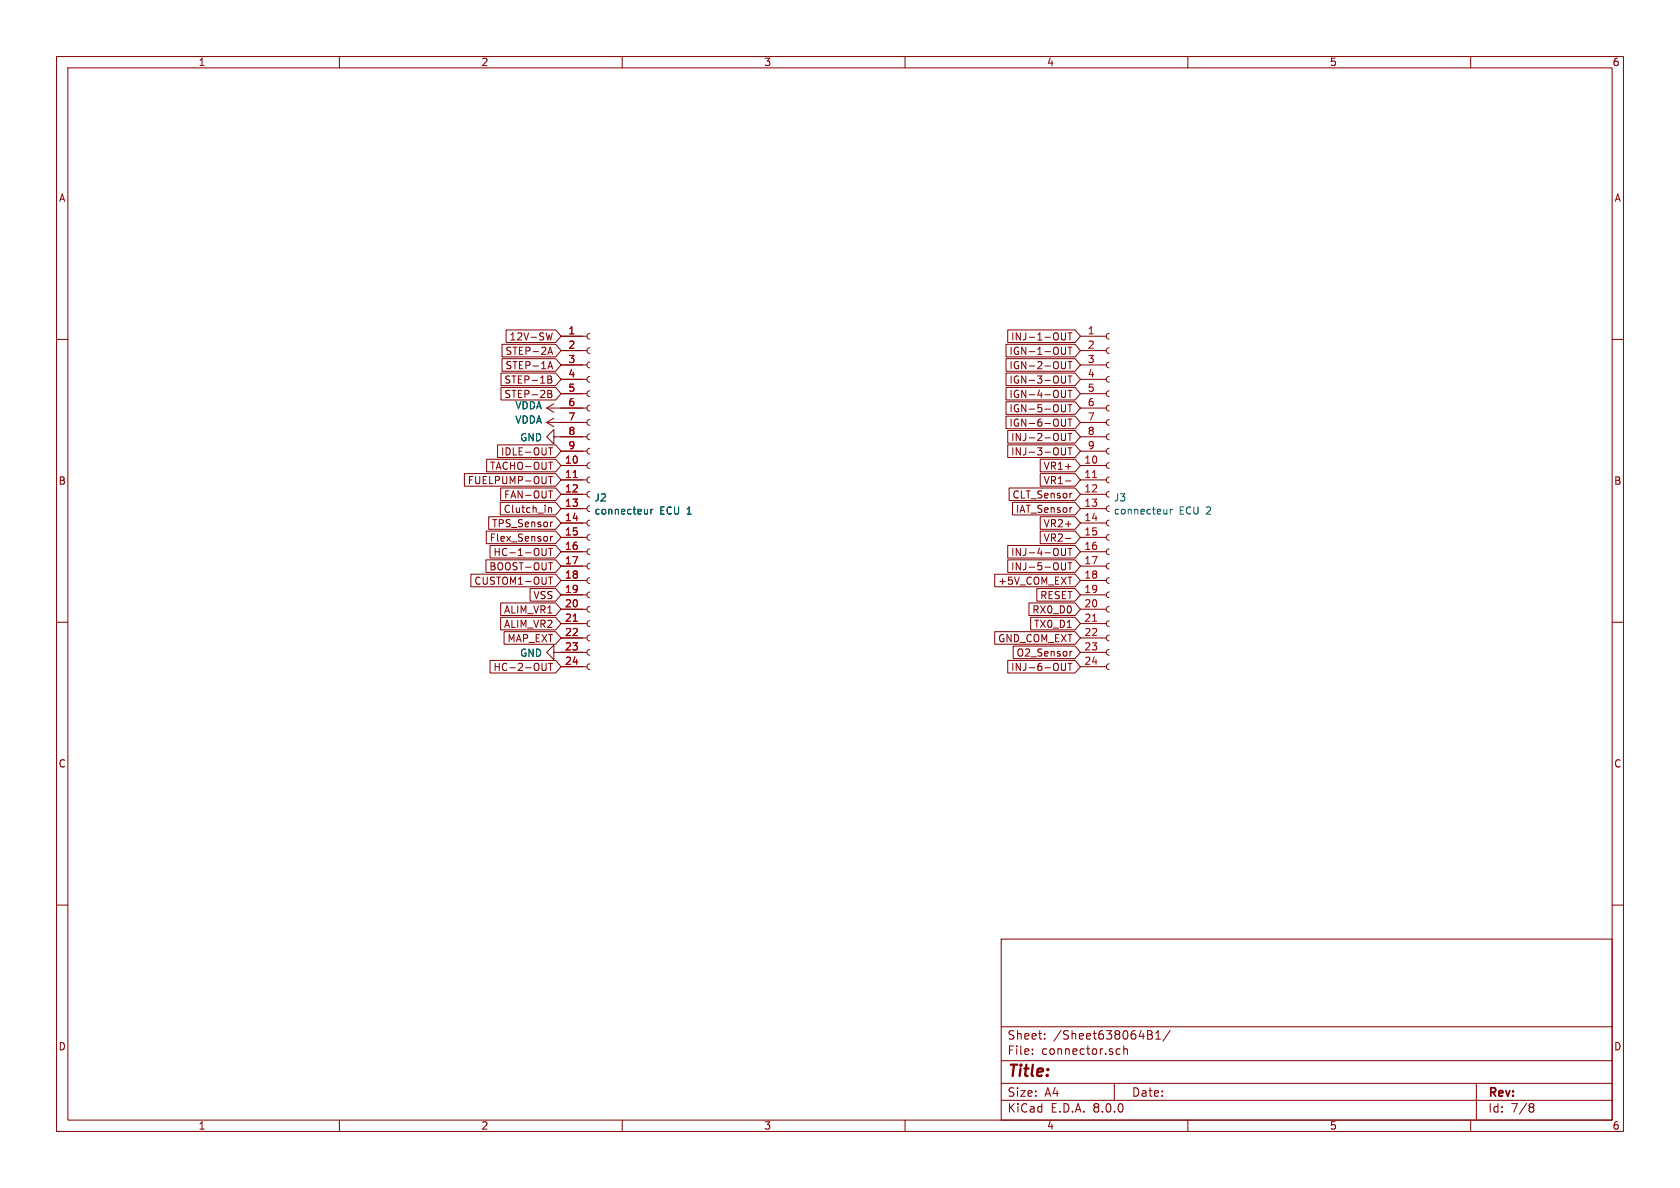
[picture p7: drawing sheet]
<svg xmlns="http://www.w3.org/2000/svg" width="297mm" height="210mm" viewBox="0 0 297 210" stroke-linecap="round" stroke-linejoin="round" font-family="sans-serif">
<g fill="none" stroke="#840000" stroke-width=".18">
<path d="M10 10h277v190h-277zM12 12h273v186h-273zM60 10v2M110 10v2M160 10v2M210 10v2M260 10v2M10 60h2M89.5 58.3h8.7l1 1.1-1 1.1h-8.7zM97.6 58.8l-.3 1.3-.2-.9M99.2 59.4h4.6M104.3 58.9l-.4 .2-.1 .3 .1 .4 .4 .2"/>
<path d="M178.2 58.3h11.9l.9 1.1-.9 1.1h-11.9zM188.4 58.8l-.1 1.2-.2 .1-.3-.1M188.8 58.8h.7M189.2 58.8v1.3M191 59.4h4.6M196.1 58.9l-.4 .2-.1 .3 .1 .4 .4 .2M285 60h2M88 78.6h10.2l1 1.2-1 1.1h-10.2zM88.6 65.9h9.6l1 1.2-1 1.1h-9.6zM88.6 68.5h9.6l1 1.1-1 1.1h-9.6zM88.8 63.4h9.4l1 1.1-1 1.1h-9.4zM88.8 60.9h9.4l1 1.1-1 1.1h-9.4z"/>
<path d="M96.6 74.7h7.2M96.6 72.1h7.2M96.6 74.7l1.3 .7M96.6 72.1l1.3 .8M96.8 69.6h.5M96.8 67.1h.5M96.8 69l.7 .1v.3l-.2 .2M96.8 66.5l.7 .1v.2l-.2 .3M96.8 65.2l.5-1.3 .4 1.3M96.8 62.6l.5-1.2 .4 1.2M97 64.8h.6M97 62.3h.6"/>
<path d="M97 79.2h.7M97.3 69.6l.3 .2-.1 .3-.7 .2M97.3 67.1l.3 .2-.1 .3-.7 .1M97.3 79.2v1.2M97.9 77.2v-1.3l-1.3 1.3 1.3 1.3v-1.3h5.9M97.9 73.9l-1.3 .8M97.9 71.4l-1.3 .7M99.2 79.8h4.6M99.2 69.6h4.6M99.2 67.1h4.6M99.2 64.5h4.6M99.2 62h4.6"/>
<path d="M104.3 79.2l-.4 .2-.1 .4 .1 .3 .4 .2M104.3 76.7l-.4 .2-.1 .3 .1 .4 .4 .1M104.3 74.2l-.4 .1-.1 .4 .1 .3 .4 .2M104.3 71.6l-.4 .2-.1 .3 .1 .4 .4 .2M104.3 69.1l-.4 .1-.1 .4 .1 .4 .4 .1M104.3 66.5l-.4 .2-.1 .4 .1 .3 .4 .2M104.3 64l-.4 .2-.1 .3 .1 .4 .4 .1M104.3 61.5l-.4 .1-.1 .4 .1 .3 .4 .2M177.9 73.6h12.2l.9 1.1-.9 1.1h-12.2zM177.9 63.4h12.2l.9 1.1-.9 1.1h-12.2zM177.9 60.9h12.2l.9 1.1-.9 1.1h-12.2zM177.9 68.5h12.2l.9 1.1-.9 1.1h-12.2z"/>
<path d="M177.9 65.9h12.2l.9 1.2-.9 1.1h-12.2zM177.9 71h12.2l.9 1.1-.9 1.1h-12.2zM178.2 76.1h11.9l.9 1.1-.9 1.1h-11.9zM178.2 78.6h11.9l.9 1.2-.9 1.1h-11.9zM188.4 74.1v1l-.3 .2h-.2M188.4 61.4v1l-.3 .2h-.2M188.4 63.9v1l-.3 .3h-.2M188.4 66.5v1l-.3 .2h-.2M188.4 69v1l-.3 .3h-.2M188.4 71.5v1.1l-.3 .2h-.2M188.4 76.6l-.1 1.2-.2 .1-.3-.1M188.4 79.2l-.1 1.1-.2 .1h-.3"/>
<path d="M188.8 74.1h.7M188.8 63.9h.7M188.8 61.4h.7M188.8 69h.7M188.8 66.5h.7M188.8 71.5h.7M188.8 76.6h.7M188.8 79.2h.7M189.2 61.4v1.2M189.2 63.9v1.3M189.2 66.5v1.2M189.2 69v1.3"/>
<path d="M189.2 71.5v1.3M189.2 74.1v1.2M189.2 76.6v1.3M189.2 79.2v1.2M191 79.8h4.6M191 77.2h4.6M191 74.7h4.6M191 72.1h4.6M191 69.6h4.6M191 67.1h4.6M191 64.5h4.6M191 62h4.6"/>
<path d="M196.1 79.2l-.4 .2-.1 .4 .1 .3 .4 .2M196.1 76.7l-.4 .2-.1 .3 .1 .4 .4 .1M196.1 74.2l-.4 .1-.1 .4 .1 .3 .4 .2M196.1 71.6l-.4 .2-.1 .3 .1 .4 .4 .2M196.1 69.1l-.4 .1-.1 .4 .1 .4 .4 .1M196.1 66.5l-.4 .2-.1 .4 .1 .3 .4 .2M196.1 64l-.4 .2-.1 .3 .1 .4 .4 .1M196.1 61.5l-.4 .1-.1 .4 .1 .3 .4 .2M82.1 83.7h16.1l1 1.1-1 1.1h-16.1zM85.9 99h12.3l1 1.1-1 1.1h-12.3zM86 93.9h12.2l1 1.1-1 1.1h-12.2zM86 81.2h12.2l1 1.1-1 1.1h-12.2z"/>
<path d="M86.4 91.3h11.8l1 1.2-1 1.1h-11.8zM86.6 96.4h11.6l1 1.1-1 1.1h-11.6zM88.4 88.8h9.8l1 1.1-1 1.1h-9.8zM88.5 86.3h9.7l1 1.1-1 1.1h-9.7zM96.5 96.9v1.1l-.2 .2h-.2M97 96.9h.7M97 99.5h.7M97 89.9l.2-.2 .3 .1v.8M97 86.8h.7M97 84.2h.7M97 81.7h.7M97 89.7v.9"/>
<path d="M97.3 94.8v.9M97.3 84.2v1.3M97.3 96.9v1.3M97.7 92.3h-.2M97.7 94.8l-.4 .3M99.2 97.5h4.6M99.2 95h4.6M99.2 92.5h4.6M99.2 89.9h4.6M99.2 87.4h4.6M99.2 84.8h4.6M99.2 82.3h4.6"/>
<path d="M104.3 99.6l-.4 .1-.1 .4 .1 .3 .4 .2M104.3 97l-.4 .2-.1 .3 .1 .4 .4 .2M104.3 94.5l-.4 .1-.1 .4 .1 .4 .4 .1M104.3 91.9l-.4 .2-.1 .4 .1 .3 .4 .2M104.3 89.4l-.4 .2-.1 .3 .1 .4 .4 .1M104.3 86.9l-.4 .1-.1 .4 .1 .3 .4 .2M104.3 84.3l-.4 .2-.1 .3 .1 .4 .4 .2M104.3 81.8l-.4 .1-.1 .4 .1 .4 .4 .1M178.2 96.4h11.9l.9 1.1-.9 1.1h-11.9zM178.2 99h11.9l.9 1.1-.9 1.1h-11.9zM178.4 86.3h11.7l.9 1.1-.9 1.1h-11.7zM179 88.8h11.1l.9 1.1-.9 1.1h-11.1z"/>
<path d="M183.9 83.7h6.2l.9 1.1-.9 1.1h-6.2zM183.9 91.3h6.2l.9 1.2-.9 1.1h-6.2zM183.9 93.9h6.2l.9 1.1-.9 1.1h-6.2zM183.9 81.2h6.2l.9 1.1-.9 1.1h-6.2zM188.4 85h.9M188.4 96.9l-.1 1.2-.2 .1-.3-.1M188.4 99.5l-.1 1.1-.2 .1h-.3M188.4 95.2h.9M188.8 96.9h.7M188.8 99.5h.7M189.2 96.9v1.3M189.2 99.5v1.2"/>
<path d="M189.4 89.7h.1M189.4 87.2h.1M191 97.5h4.6M191 95h4.6M191 92.5h4.6M191 89.9h4.6M191 87.4h4.6M191 84.8h4.6M191 82.3h4.6M196.1 99.6l-.4 .1-.1 .4 .1 .3 .4 .2M196.1 97l-.4 .2-.1 .3 .1 .4 .4 .2M196.1 94.5l-.4 .1-.1 .4 .1 .4 .4 .1"/>
<path d="M196.1 91.9l-.4 .2-.1 .4 .1 .3 .4 .2M196.1 89.4l-.4 .2-.1 .3 .1 .4 .4 .1M196.1 86.9l-.4 .1-.1 .4 .1 .3 .4 .2M196.1 84.3l-.4 .2-.1 .3 .1 .4 .4 .2M196.1 81.8l-.4 .1-.1 .4 .1 .4 .4 .1M10 110h2M83.2 101.5h15l1 1.1-1 1.1h-15zM86.6 116.7h11.6l1 1.2-1 1.1h-11.6zM88.5 106.6h9.7l1 1.1-1 1.1h-9.7zM88.5 109.1h9.7l1 1.1-1 1.1h-9.7zM89.1 111.7h9.1l1 1.1-1 1.1h-9.1zM93.7 104h4.5l1 1.2-1 1.1h-4.5z"/>
<path d="M96.5 117.3v1l-.2 .2h-.2M97 117.3h.7M97 102h.7M97.3 102v1.3M97.3 117.3v1.2M97.9 115.3v-1.3l-1.3 1.3 1.3 1.3v-1.3h5.9M99.2 117.9h4.6M99.2 112.8h4.6M99.2 110.2h4.6M99.2 107.7h4.6M99.2 105.2h4.6M99.2 102.6h4.6"/>
<path d="M99.2 100.1h4.6M104.3 117.3l-.4 .2-.1 .4 .1 .3 .4 .2M104.3 114.8l-.4 .2-.1 .3 .1 .4 .4 .1M104.3 112.3l-.4 .1-.1 .4 .1 .3 .4 .2M104.3 109.7l-.4 .2-.1 .3 .1 .4 .4 .2M104.3 107.2l-.4 .1-.1 .4 .1 .4 .4 .1M104.3 104.6l-.4 .2-.1 .4 .1 .3 .4 .2M104.3 102.1l-.4 .2-.1 .3 .1 .4 .4 .1M175.9 101.5h14.2l.9 1.1-.9 1.1h-14.2zM175.9 111.7h14.2l.9 1.1-.9 1.1h-14.2zM178.2 116.7h11.9l.9 1.2-.9 1.1h-11.9zM179.1 114.2h11l.9 1.1-.9 1.1h-11z"/>
<path d="M181.9 106.6h8.2l.9 1.1-.9 1.1h-8.2zM182.2 109.1h7.9l.9 1.1-.9 1.1h-7.9zM183.3 104h6.8l.9 1.2-.9 1.1h-6.8zM188.4 117.3l-.1 1.1-.2 .1h-.3M188.8 117.3h.7M189.2 117.3v1.2M189.5 115.1l-.3 .3M191 117.9h4.6M191 115.3h4.6M191 112.8h4.6M191 110.2h4.6M191 107.7h4.6"/>
<path d="M191 105.2h4.6M191 102.6h4.6M191 100.1h4.6M196.1 117.3l-.4 .2-.1 .4 .1 .3 .4 .2M196.1 114.8l-.4 .2-.1 .3 .1 .4 .4 .1M196.1 112.3l-.4 .1-.1 .4 .1 .3 .4 .2M196.1 109.7l-.4 .2-.1 .3 .1 .4 .4 .2M196.1 107.2l-.4 .1-.1 .4 .1 .4 .4 .1M196.1 104.6l-.4 .2-.1 .4 .1 .3 .4 .2M196.1 102.1l-.4 .2-.1 .3 .1 .4 .4 .1M285 110h2M10 160h2"/>
<path d="M285 160h2M177 166h108v32h-108zM60 198v2M110 198v2M160 198v2M177 194.5h108M177 191.5h108M177 187.5h108M177 181.5h108M182.5 186.3v.1M182.5 185.5v.1M184.7 183.6v.1"/>
<path d="M184.7 182.8v.1M197 191.5v3M197.6 185.4l.4 .1M198 186.3l-.4 .1M198.7 185.5l.2-.1 .3 .1 .1 .9M198.7 184.9v1.5M202.9 182.2h.5l.2 .1 .1 .3-.3 .3M202.9 182.9h.5M203.4 182.9a.4 .4 0 0 1 .4 .4 .4 .4 0 0 1-.3 .4h-.6M204.3 183.7h.9M204.3 182.6l.4-.4v1.5M206.9 182.1l-1.3 2"/>
<path d="M210 198v2M260 198v2M261 191.5v6.5M270.6 195.1h.3l.3 .3-.3 .3M270.6 195.7h.3M270.9 195.7l.2 .2 .1 .4-.3 .3h-.3"/>
</g>
<path d="M101.3 84.4h.8M193.2 84.4h.7M101.3 109.8h.8M193.2 109.8h.7" fill="none" stroke="#a90000" stroke-width=".18"/>
<path d="M114.5 90v.9M114.5 90.8l-.2 .1M115.1 90v.9M115.4 90l-.3 .3M206.3 90v.9M206.3 90.8l-.2 .1M206.9 90v.9M207.3 90l-.4 .3" fill="none" stroke="#006464" stroke-width=".18"/>
<text font-size="2.8" fill="#840000" x="178" y="190.9">Title:</text>
<g font-size="2.1" fill="#840000">
<text x="178" y="184">Sheet:</text>
<text x="186.2" y="184">/Sheet638064B1/</text>
<text x="178" y="186.7">File:</text>
<text x="184.1" y="186.7">connector.sch</text>
<text x="178" y="196.9">KiCad</text>
<text x="178" y="194.1">Size:</text>
<text x="184.7" y="194.1">A4</text>
<text x="185.7" y="196.9">E.D.A.</text>
<text x="193.3" y="196.9">8.0.0</text>
<text x="200" y="194.1">Date:</text>
<text x="263" y="194.3">Rev:</text>
<text x="263" y="196.9">Id:</text>
<text x="267.1" y="196.9">7/8</text>
</g>
<g font-size="1.8" fill="#840000">
<text x="35" y="11.9">1</text>
<text x="85" y="11.9">2</text>
<text x="135" y="11.9">3</text>
<text x="185" y="11.9">4</text>
<text x="235" y="11.9">5</text>
<text x="285" y="11.9">6</text>
<text x="10.3" y="35.9">A</text>
<text x="285.3" y="35.9">A</text>
<text x="89.2" y="65.5">STEP-1A</text>
<text x="89.2" y="62.9">STEP-2A</text>
<text x="90" y="60.4">12V-SW</text>
<text x="178.3" y="65.5">IGN-2-OUT</text>
<text x="178.3" y="62.9">IGN-1-OUT</text>
<text x="178.6" y="60.4">INJ-1-OUT</text>
<text x="89.1" y="68">STEP-1B</text>
<text x="89.1" y="70.6">STEP-2B</text>
<text x="178.3" y="70.6">IGN-4-OUT</text>
<text x="178.3" y="68">IGN-3-OUT</text>
<text x="178.3" y="75.6">IGN-6-OUT</text>
<text x="178.3" y="73.1">IGN-5-OUT</text>
<text x="86.5" y="83.3">TACHO-OUT</text>
<text x="88.5" y="80.7">IDLE-OUT</text>
<text x="178.6" y="78.2">INJ-2-OUT</text>
<text x="178.6" y="80.7">INJ-3-OUT</text>
<text x="184.4" y="83.3">VR1+</text>
<text x="10.3" y="85.9">B</text>
<text x="82.6" y="85.8">FUELPUMP-OUT</text>
<text x="89" y="88.3">FAN-OUT</text>
<text x="178.9" y="88.3">CLT_Sensor</text>
<text x="184.4" y="85.8">VR1-</text>
<text x="285.3" y="85.9">B</text>
<text x="86.5" y="96">Flex_Sensor</text>
<text x="86.9" y="93.4">TPS_Sensor</text>
<text x="88.9" y="90.9">Clutch_in</text>
<text x="179.5" y="90.9">IAT_Sensor</text>
<text x="184.4" y="93.4">VR2+</text>
<text x="184.4" y="96">VR2-</text>
<text x="86.4" y="101">BOOST-OUT</text>
<text x="87.1" y="98.5">HC-1-OUT</text>
<text x="178.6" y="98.5">INJ-4-OUT</text>
<text x="178.6" y="101">INJ-5-OUT</text>
<text x="83.7" y="103.6">CUSTOM1-OUT</text>
<text x="94.2" y="106.1">VSS</text>
<text x="176.4" y="103.6">+5V_COM_EXT</text>
<text x="183.8" y="106.1">RESET</text>
<text x="89" y="108.7">ALIM_VR1</text>
<text x="89" y="111.2">ALIM_VR2</text>
<text x="89.6" y="113.7">MAP_EXT</text>
<text x="176.4" y="113.7">GND_COM_EXT</text>
<text x="182.4" y="108.7">RX0_D0</text>
<text x="182.7" y="111.2">TX0_D1</text>
<text x="87.1" y="118.8">HC-2-OUT</text>
<text x="178.6" y="118.8">INJ-6-OUT</text>
<text x="179.6" y="116.3">O2_Sensor</text>
<text x="10.3" y="135.9">C</text>
<text x="285.3" y="135.9">C</text>
<text x="10.3" y="185.9">D</text>
<text x="285.3" y="185.9">D</text>
<text x="35" y="199.9">1</text>
<text x="85" y="199.9">2</text>
<text x="135" y="199.9">3</text>
<text x="185" y="199.9">4</text>
<text x="235" y="199.9">5</text>
<text x="285" y="199.9">6</text>
</g>
<g font-size="1.8" fill="#a90000">
<text x="100.4" y="59.2">1</text>
<text x="192.2" y="59.2">1</text>
<text x="100.4" y="61.7">2</text>
<text x="100.4" y="64.3">3</text>
<text x="192.2" y="61.7">2</text>
<text x="192.2" y="64.3">3</text>
<text x="100.4" y="66.8">4</text>
<text x="100.4" y="69.3">5</text>
<text x="100.4" y="71.9">6</text>
<text x="192.2" y="66.8">4</text>
<text x="192.2" y="69.3">5</text>
<text x="192.2" y="71.9">6</text>
<text x="100.4" y="74.4">7</text>
<text x="100.4" y="77">8</text>
<text x="192.2" y="74.4">7</text>
<text x="192.2" y="77">8</text>
<text x="99.8" y="82">10</text>
<text x="100.4" y="79.5">9</text>
<text x="191.6" y="82">10</text>
<text x="192.2" y="79.5">9</text>
<text x="99.8" y="84.6">11</text>
<text x="99.8" y="87.1">12</text>
<text x="99.8" y="89.7">13</text>
<text x="191.6" y="84.6">11</text>
<text x="191.6" y="87.1">12</text>
<text x="191.6" y="89.7">13</text>
<text x="99.8" y="92.2">14</text>
<text x="99.8" y="94.7">15</text>
<text x="191.6" y="92.2">14</text>
<text x="191.6" y="94.7">15</text>
<text x="99.8" y="97.3">16</text>
<text x="99.8" y="99.8">17</text>
<text x="191.6" y="97.3">16</text>
<text x="191.6" y="99.8">17</text>
<text x="99.8" y="102.4">18</text>
<text x="99.8" y="104.9">19</text>
<text x="99.8" y="107.4">20</text>
<text x="191.6" y="102.4">18</text>
<text x="191.6" y="104.9">19</text>
<text x="191.6" y="107.4">20</text>
<text x="99.8" y="110">21</text>
<text x="99.8" y="112.5">22</text>
<text x="191.6" y="110">21</text>
<text x="191.6" y="112.5">22</text>
<text x="99.8" y="115.1">23</text>
<text x="99.8" y="117.6">24</text>
<text x="191.6" y="115.1">23</text>
<text x="191.6" y="117.6">24</text>
</g>
<g font-size="1.8" fill="#006464">
<text x="91" y="75.1">VDDA</text>
<text x="91" y="72.5">VDDA</text>
<text x="91.9" y="78.2">GND</text>
<text x="105" y="88.8">J2</text>
<text x="196.8" y="88.8">J3</text>
<text x="105" y="91.2">connecteur</text>
<text x="116.6" y="91.2">ECU 1</text>
<text x="196.8" y="91.2">connecteur</text>
<text x="208.4" y="91.2">ECU 2</text>
<text x="91.9" y="116.3">GND</text>
</g>
</svg>
